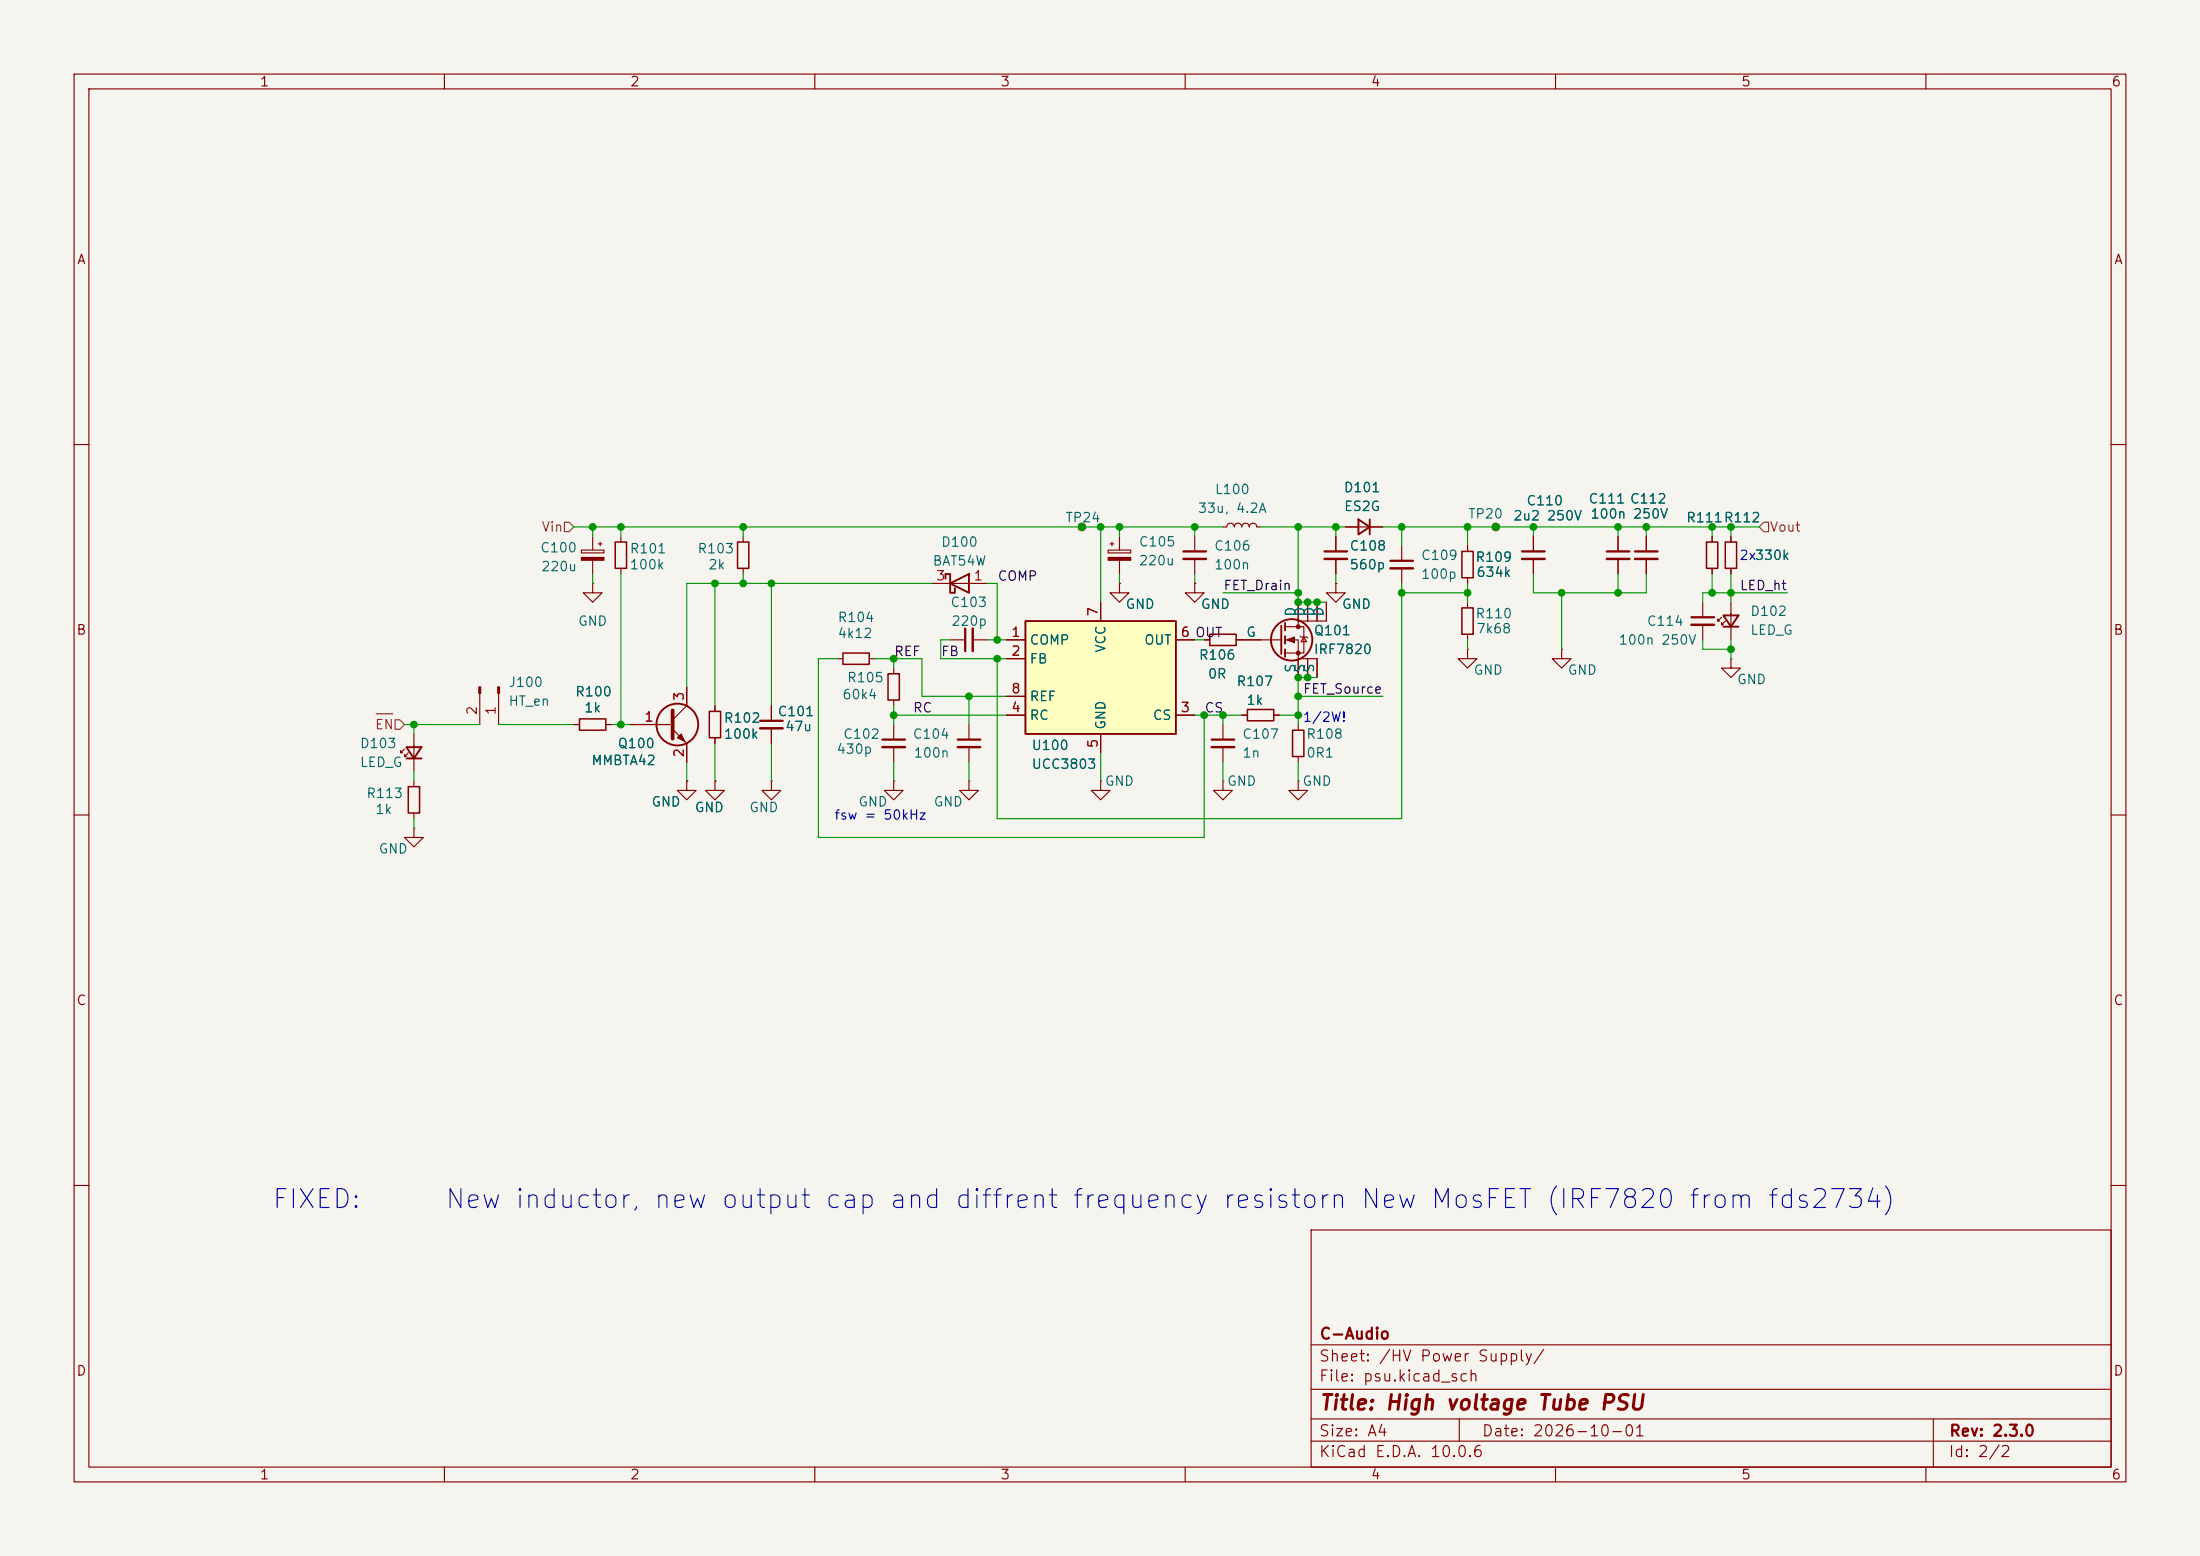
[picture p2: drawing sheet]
<svg xmlns="http://www.w3.org/2000/svg" width="297mm" height="210mm" viewBox="0 0 297 210" stroke-linecap="round" stroke-linejoin="round" font-family="sans-serif">
<path d="M0 0h297v210h-297z" fill="#f5f4ef" stroke="#f5f4ef" stroke-width=".14"/>
<g fill="none" stroke="#840000" stroke-width=".15">
<path d="M10 10h277v190h-277zM12 12h273v186h-273zM60 10v2M110 10v2M160 10v2M210 10v2M260 10v2M10 60h2M151.1 78.7v1.3h1.3l-1.3 1.3-1.2-1.3h1.2M151.1 78.7h.1M180.3 78.7v1.3h1.3l-1.3 1.3-1.2-1.3h1.2M180.3 78.7h.1"/>
<path d="M180.3 72.4v2M180.3 75.4v2.1M189.2 73.7v2M189.2 76.7v2M201.9 71.1h.1M207 72.4v2M207 75.4v2.1M218.4 72.4v2M218.4 75.4v2.1M222.2 72.4v2M222.2 75.4v2.1M285 60h2"/>
<path d="M55.9 99.1v5M165.1 97.8v2M175.3 97.8v.8M198.1 87.6v1.3h1.3l-1.3 1.3-1.3-1.3h1.3M198.1 87.6h.1M198.1 81.3v.7M198.1 85.6v.8M210.8 87.6v1.3h1.3l-1.3 1.3-1.3-1.3h1.3M210.8 87.6h.1M229.9 81.3v2M229.9 84.3v2.1M232.4 83.3l-.5 .5v-.2v.2h.3"/>
<path d="M232.9 83.8l-.5 .5v-.2v.2h.3M233.7 88.9v1.3h1.2l-1.2 1.2-1.3-1.2h1.3M233.7 88.9h.1M233.7 81.3v5.1M10 110h2M54.6 101.1l-.5 .5v-.3v.3h.3M55.1 101.6l-.5 .5v-.2v.2h.3M55.9 111.8v1.2h1.2l-1.2 1.3-1.3-1.3h1.3M55.9 111.8h.1M55.9 105.4v.8M55.9 109.7v.8M120.6 105.4v1.3h1.3l-1.3 1.3-1.2-1.3h1.2"/>
<path d="M120.6 105.4h.1M130.8 105.4v1.3h1.3l-1.3 1.3-1.3-1.3h1.3M130.8 105.4h.1M165.1 100.8v2.1M175.3 105.4v1.3h1.2l-1.2 1.3-1.3-1.3h1.3M175.3 105.4h.1M175.3 102.1v.8M285 110h2M10 160h2M177 166h108v32h-108zM285 160h2M60 198v2"/>
<path d="M110 198v2M160 198v2M177 194.5h108M177 191.5h108M177 187.5h108M177 181.5h108M197 191.5v3M210 198v2M260 198v2M261 191.5v6.5"/>
<circle cx="201.9" cy="71.1" r=".51"/>
</g>
<path d="M174.5 98.6h1.5v3.5h-1.5zM197.4 82h1.5v3.6h-1.5zM55.1 106.2h1.5v3.5h-1.5z" fill="none" stroke="#840000" stroke-width=".2"/>
<path d="M232.7 83.1h2l-1 1.5zM232.7 84.6h2M54.9 100.8h2l-1 1.6zM54.9 102.4h2" fill="none" stroke="#840000" stroke-width=".25"/>
<path d="M178.8 74.4h3.1M187.7 75.7h3.1M205.5 74.4h3M216.9 74.4h3.1M220.7 74.4h3.1M163.6 99.8h3M228.3 83.3h3.1" fill="none" stroke="#840000" stroke-width=".3"/>
<path d="M178.8 75.4h3.1M187.7 76.7h3.1M205.5 75.4h3M216.9 75.4h3.1M220.7 75.4h3.1M228.3 84.3h3.1M163.6 100.8h3" fill="none" stroke="#840000" stroke-width=".33"/>
<path d="M138.4 83.8h20.3v15.3h-20.3z" fill="#ffffc2"/>
<g fill="none" stroke="#840000" stroke-width=".25">
<path d="M127.6 78.1v-.6h.7v2.5h.6v-.6M128.3 78.7l2.5-1.2v2.5zM183.4 70.1l1.5 1-1.5 1zM184.9 70.1v2M138.4 83.8h20.3v15.3h-20.3zM173 84.5v3.8M173.5 84.1v1M173.5 85.9v1M173.5 87.6v1"/>
<circle cx="91.4" cy="97.8" r="2.82"/>
<circle cx="174.4" cy="86.4" r="2.79"/>
</g>
<g fill="none" stroke="#840000" stroke-width=".15">
<path d="M78.5 74.2h3v.4h-3zM80 78.7v1.3h1.3l-1.3 1.3-1.3-1.3h1.3M80 78.7h.1M80 72.4v1.8M80 75.6v1.9M80.8 73.4h.5M81 73.2v.5M83.8 72.4v.8M83.8 76.7v.8M100.3 72.4v.8M100.3 76.7v.8M125.7 78.7h7.6"/>
<path d="M146 71.1h.1M149.6 74.2h3.1v.4h-3.1zM149.9 73.4h.5M150.1 73.2v.5M151.1 78.7h.1M151.1 72.4v1.8M151.1 75.6v1.9M161.3 78.7v1.3h1.3l-1.3 1.3-1.3-1.3h1.3M161.3 78.7h.1M161.3 72.4v2M161.3 75.4v2.1M165.1 71.1h.5a.51 .51 0 0 1 .5-.5 .51 .51 0 0 1 .5 .5 .51 .51 0 0 1 .5-.5 .51 .51 0 0 1 .5 .5 .51 .51 0 0 1 .5-.5 .51 .51 0 0 1 .6 .5 .51 .51 0 0 1 .5-.5 .51 .51 0 0 1 .5 .5h.5"/>
<path d="M180.3 78.7h.1M180.3 72.4v2M180.3 75.4v2.1M181.6 71.1h5.1M198.1 73.7v.7M198.1 78v.7M207 72.4v2M207 75.4v2.1M218.4 72.4v2M218.4 75.4v2.1M222.2 72.4v2M222.2 75.4v2.1"/>
<path d="M231.1 72.4v.8M231.1 76.7v.8M233.7 72.4v.8M233.7 76.7v.8M64.8 93.6v4.2M67.3 93.6v4.2M77.5 97.8h.7M81.8 97.8h.7M85.1 97.8h5.7M90.8 98.4l1.9 1.9v2.6M92.7 92.7v2.6l-1.9 1.9M96.5 95.3v.7"/>
<path d="M96.5 99.6v.7M104.1 95.3v2M104.1 98.3v2M113 88.9h.8M117.3 88.9h.8M120.6 90.2v.7M120.6 94.5v.8M120.6 97.8v2M128.3 86.4h2M130.8 97.8v2M131.3 86.4h2M135.9 86.4h2.5"/>
<path d="M135.9 88.9h2.5M135.9 96.5h2.5M135.9 94h2.5M148.6 81.3v2.5M148.6 99.1v2.5M158.7 86.4h2.6M158.7 96.5h2.6M162.6 86.4h.7M166.9 86.4h6.1M167.6 96.5h.8M172 96.5h.7M173.5 84.6h2.5v3.5h-2.5"/>
<path d="M173.5 86.4h1.8v2.5M175.3 88.9h2.5v2.5M175.3 81.3v3.3M175.3 88.9v2.5M175.5 85.9l.1 .1h.8l.1 .1M176 86l.4 .6h-.8zM176.5 81.3v2.5M176.5 88.9v2.5M177.8 81.3v2.5M179.1 81.3v2.5h-3.8M92.7 105.4v1.3h1.3l-1.3 1.3-1.3-1.3h1.3M92.7 105.4h.1"/>
<path d="M96.5 105.4v1.3h1.3l-1.3 1.3-1.3-1.3h1.3M96.5 105.4h.1M104.1 105.4v1.3h1.3l-1.3 1.3-1.2-1.3h1.2M104.1 105.4h.1M120.6 100.8v2.1M130.8 100.8v2.1M148.6 105.4v1.3h1.3l-1.3 1.3-1.3-1.3h1.3M148.6 105.4h.1M165.1 105.4v1.3h1.3l-1.3 1.3-1.3-1.3h1.3M165.1 105.4h.1"/>
<circle cx="146.1" cy="71.1" r=".51"/>
</g>
<g fill="#840000" stroke="#840000" stroke-width=".15">
<path d="M149.6 75.2h3.1v.4h-3.1z"/>
<path d="M173.7 86.4l1.1-.4v.7z"/>
<path d="M78.5 75.2h3v.4h-3z"/>
<path d="M91.4 99.6l.5-.5 .6 1z"/>
<path d="M67.2 92.7h.2v.9h-.2z"/>
<path d="M64.6 92.7h.3v.9h-.3z"/>
<circle cx="175.3" cy="84.6" r=".25"/>
<circle cx="175.3" cy="88.1" r=".25"/>
</g>
<path d="M159.8 74.4h3M102.6 97.3h3.1M119.1 99.8h3.1M129.3 99.8h3M130.3 84.8v3.1" fill="none" stroke="#840000" stroke-width=".3"/>
<path d="M159.8 75.4h3M102.6 98.3h3.1M131.3 84.8v3.1M119.1 100.8h3.1M129.3 100.8h3" fill="none" stroke="#840000" stroke-width=".33"/>
<path d="M83.1 73.2h1.5v3.5h-1.5zM99.6 73.2h1.5v3.5h-1.5zM197.4 74.4h1.5v3.6h-1.5zM230.4 73.2h1.5v3.5h-1.5zM232.9 73.2h1.5v3.5h-1.5zM78.2 97h3.6v1.6h-3.6zM95.8 96h1.5v3.6h-1.5zM113.8 88.1h3.5v1.6h-3.5zM119.9 90.9h1.5v3.6h-1.5zM163.3 85.6h3.6v1.5h-3.6zM168.4 95.8h3.6v1.5h-3.6z" fill="none" stroke="#840000" stroke-width=".2"/>
<path d="M90.8 95.9v3.8" fill="none" stroke="#840000" stroke-width=".51"/>
<path d="M76.2 70.5h.6l.7 .6-.7 .7h-.6zM238.1 70.5h.7v1.3h-.7l-.6-.7zM50.8 96.3h2.2M53.3 97.2h.7l.6 .6-.6 .6h-.7z" fill="none" stroke="#725600" stroke-width=".15"/>
<g fill="none" stroke="#009600" stroke-width=".15">
<path d="M77.5 71.1h87.6M80 71.1v1.3M80 77.5v1.2M83.8 71.1v1.3M83.8 77.5v20.3M96.5 78.7v16.6M100.3 71.1v1.3M100.3 77.5v1.2M104.1 78.7v16.6M125.7 78.7h-33v14M133.3 78.7h1.3v7.7M148.6 71.1v10.2"/>
<path d="M151.1 71.1v1.3M151.1 77.5v1.2M161.3 71.1v1.3M161.3 77.5v1.2M170.2 71.1h11.4M175.3 71.1v10.2h3.8M180.3 71.1v1.3M180.3 77.5v1.2M186.7 71.1h50.8M189.2 78.7v31.8h-54.6v-21.6M189.2 71.1v2.6M198.1 71.1v2.6"/>
<path d="M198.1 78.7v2.6M207 77.5v2.5h15.2v-2.5M207 71.1v1.3M218.4 71.1v1.3M218.4 77.5v2.5M222.2 71.1v1.3M231.1 71.1v1.3M231.1 77.5v2.5M233.7 71.1v1.3M233.7 77.5v3.8M54.6 97.8h10.2M55.9 97.8v1.3"/>
<path d="M67.3 97.8h10.2M82.5 97.8h2.6M113 88.9h-2.5v24.1h52.1v-16.5M118.1 88.9h6.4v5.1h11.4M120.6 88.9v1.3M120.6 95.3v2.5M120.6 96.5h15.3M128.3 86.4h-1.3v2.5h8.9M130.8 94v3.8M133.3 86.4h2.6M161.3 96.5h6.3M161.3 86.4h1.3"/>
<path d="M165.1 80h10.2M165.1 96.5v1.3M172.7 96.5h2.6M175.3 94h11.4M177.8 91.4h-2.5v6.4M189.2 80h8.9M198.1 86.4v1.2M210.8 80v7.6M229.9 86.4v1.2h3.8M233.7 86.4v2.5M241.3 80h-11.4v1.3M55.9 104.1v1.3"/>
<path d="M55.9 110.5v1.3M92.7 102.9v2.5M96.5 100.3v5.1M104.1 100.3v5.1M120.6 102.9v2.5M130.8 102.9v2.5M148.6 101.6v3.8M165.1 102.9v2.5M175.3 102.9v2.5"/>
</g>
<g fill="#009600" stroke="#009600" stroke-width=".14">
<circle cx="55.9" cy="97.8" r=".46"/>
<circle cx="80" cy="71.1" r=".46"/>
<circle cx="83.8" cy="71.1" r=".46"/>
<circle cx="96.5" cy="78.7" r=".46"/>
<circle cx="100.3" cy="71.1" r=".46"/>
<circle cx="83.8" cy="97.8" r=".46"/>
<circle cx="175.3" cy="94" r=".46"/>
<circle cx="176.5" cy="91.4" r=".46"/>
<circle cx="175.3" cy="91.4" r=".46"/>
<circle cx="198.1" cy="71.1" r=".46"/>
<circle cx="201.9" cy="71.1" r=".46"/>
<circle cx="207" cy="71.1" r=".46"/>
<circle cx="180.3" cy="71.1" r=".46"/>
<circle cx="175.3" cy="71.1" r=".46"/>
<circle cx="189.2" cy="71.1" r=".46"/>
<circle cx="198.1" cy="80" r=".46"/>
<circle cx="210.8" cy="80" r=".46"/>
<circle cx="176.5" cy="81.3" r=".46"/>
<circle cx="177.8" cy="81.3" r=".46"/>
<circle cx="189.2" cy="80" r=".46"/>
<circle cx="175.3" cy="80" r=".46"/>
<circle cx="165.1" cy="96.5" r=".46"/>
<circle cx="162.6" cy="96.5" r=".46"/>
<circle cx="151.1" cy="71.1" r=".46"/>
<circle cx="148.6" cy="71.1" r=".46"/>
<circle cx="175.3" cy="81.3" r=".46"/>
<circle cx="175.3" cy="96.5" r=".46"/>
<circle cx="161.3" cy="71.1" r=".46"/>
<circle cx="222.2" cy="71.1" r=".46"/>
<circle cx="231.1" cy="71.1" r=".46"/>
<circle cx="233.7" cy="87.6" r=".46"/>
<circle cx="231.1" cy="80" r=".46"/>
<circle cx="218.4" cy="71.1" r=".46"/>
<circle cx="218.4" cy="80" r=".46"/>
<circle cx="233.7" cy="71.1" r=".46"/>
<circle cx="233.7" cy="80" r=".46"/>
<circle cx="134.6" cy="88.9" r=".46"/>
<circle cx="134.6" cy="86.4" r=".46"/>
<circle cx="146" cy="71.1" r=".46"/>
<circle cx="120.6" cy="88.9" r=".46"/>
<circle cx="104.1" cy="78.7" r=".46"/>
<circle cx="100.3" cy="78.7" r=".46"/>
<circle cx="130.8" cy="94" r=".46"/>
<circle cx="120.6" cy="96.5" r=".46"/>
</g>
<g font-size="2.5" fill="#0000c2">
<text x="36.6" y="163.7">FIXED:</text>
<text x="59.9" y="163.7">New inductor, new output cap and diffrent frequency resistorn New MosFET (IRF7820 from fds2734)</text>
</g>
<text font-size="2" fill="#840000" x="178" y="190.8">Title: High voltage Tube PSU</text>
<g font-size="1.5" fill="#840000">
<text x="178" y="184.1">Sheet: /HV Power Supply/</text>
<text x="178" y="181.1">C-Audio</text>
<text x="178" y="186.8">File: psu.kicad_sch</text>
<text x="178" y="197">KiCad E.D.A. 10.0.6</text>
<text x="178" y="194.2">Size: A4</text>
<text x="200" y="194.2">Date: 2026-10-01</text>
<text x="263" y="197">Id: 2/2</text>
<text x="263" y="194.2">Rev: 2.3.0</text>
</g>
<g font-size="1.3" fill="#840000">
<text x="35" y="12">1</text>
<text x="85" y="12">2</text>
<text x="135" y="12">3</text>
<text x="185" y="12">4</text>
<text x="235" y="12">5</text>
<text x="285" y="12">6</text>
<text x="10.3" y="36">A</text>
<text x="285.3" y="36">A</text>
<text x="10.2" y="86">B</text>
<text x="285.2" y="86">B</text>
<text x="10.2" y="136">C</text>
<text x="285.2" y="136">C</text>
<text x="10.2" y="186">D</text>
<text x="285.2" y="186">D</text>
<text x="35" y="200">1</text>
<text x="85" y="200">2</text>
<text x="135" y="200">3</text>
<text x="185" y="200">4</text>
<text x="235" y="200">5</text>
<text x="285" y="200">6</text>
</g>
<g font-size="1.3" fill="#006464">
<text x="143.7" y="70.8">TP24</text>
<text x="161.6" y="69.5">33u, 4.2A</text>
<text x="163.9" y="67">L100</text>
<text x="181.3" y="66.7">D101</text>
<text x="181.3" y="69.3">ES2G</text>
<text x="198.1" y="70.3">TP20</text>
<text x="204.2" y="70.6">2u2 250V</text>
<text x="206" y="68.5">C110</text>
<text x="214.4" y="68.3">C111 C112</text>
<text x="214.6" y="70.3">100n 250V</text>
<text x="227.5" y="70.8">R111R112</text>
<text x="72.8" y="74.9">C100</text>
<text x="73" y="77.4">220u</text>
<text x="84.9" y="77.2">100k</text>
<text x="84.9" y="75">R101</text>
<text x="94.1" y="75">R103</text>
<text x="95.5" y="77.2">2k</text>
<text x="125.8" y="76.7">BAT54W</text>
<text x="127" y="74.1">D100</text>
<text x="153.7" y="74.1">C105</text>
<text x="153.7" y="76.6">220u</text>
<text x="163.8" y="74.6">C106</text>
<text x="163.8" y="77.2">100n</text>
<text x="182.1" y="74.6">C108</text>
<text x="182.1" y="77.2">560p</text>
<text x="191.8" y="75.9">C109</text>
<text x="199.1" y="76.1">R109</text>
<text x="236.8" y="75.9">330k</text>
<text x="128.2" y="82.2">C103</text>
<text x="151.9" y="82.5">GND</text>
<text x="162" y="82.5">GND</text>
<text x="175.2" y="83.3" transform="rotate(-90 175.2 83.3)">D</text>
<text x="176.4" y="83.3" transform="rotate(-90 176.4 83.3)">D</text>
<text x="177.7" y="83.3" transform="rotate(-90 177.7 83.3)">D</text>
<text x="179" y="83.3" transform="rotate(-90 179 83.3)">D</text>
<text x="181.1" y="82.5">GND</text>
<text x="191.8" y="78.4">100p</text>
<text x="199.1" y="83.8">R110</text>
<text x="199.2" y="78.2">634k</text>
<text x="236.2" y="83.4">D102</text>
<text x="77.9" y="84.8">GND</text>
<text x="113" y="86.4">4k12</text>
<text x="113" y="84.3">R104</text>
<text x="128.3" y="84.8">220p</text>
<text x="138.9" y="87.3">COMP</text>
<text x="138.9" y="89.9">FB</text>
<text x="149.6" y="88.2" transform="rotate(-90 149.6 88.2)">VCC</text>
<text x="154.4" y="87.3">OUT</text>
<text x="161.8" y="89.4">R106</text>
<text x="168.1" y="86.3">G</text>
<text x="177.3" y="86.1">Q101</text>
<text x="177.3" y="88.6">IRF7820</text>
<text x="199.2" y="85.8">7k68</text>
<text x="218.4" y="87.3">100n 250V</text>
<text x="222.2" y="84.8">C114</text>
<text x="236.2" y="86">LED_G</text>
<text x="68.6" y="93">J100</text>
<text x="68.6" y="95.6">HT_en</text>
<text x="77.6" y="94.3">R100</text>
<text x="113.6" y="94.7">60k4</text>
<text x="114.3" y="92.4">R105</text>
<text x="138.9" y="94.9">REF</text>
<text x="163" y="91.9">0R</text>
<text x="166.8" y="92.9">R107</text>
<text x="168.2" y="95.5">1k</text>
<text x="175.2" y="90.9" transform="rotate(-90 175.2 90.9)">S</text>
<text x="176.4" y="90.9" transform="rotate(-90 176.4 90.9)">S</text>
<text x="177.7" y="90.9" transform="rotate(-90 177.7 90.9)">S</text>
<text x="198.9" y="91.4">GND</text>
<text x="211.6" y="91.4">GND</text>
<text x="234.4" y="92.7">GND</text>
<text x="48.5" y="101.3">D103</text>
<text x="78.8" y="96.5">1k</text>
<text x="83.3" y="101.3">Q100</text>
<text x="97.6" y="100">100k</text>
<text x="97.6" y="97.9">R102</text>
<text x="104.9" y="97">C101</text>
<text x="105.9" y="99">47u</text>
<text x="113.7" y="100">C102</text>
<text x="123.1" y="100">C104</text>
<text x="138.9" y="97.5">RC</text>
<text x="139.2" y="101.5">U100</text>
<text x="149.6" y="98.6" transform="rotate(-90 149.6 98.6)">GND</text>
<text x="155.5" y="97.5">CS</text>
<text x="167.6" y="100">C107</text>
<text x="176.3" y="100">R108</text>
<text x="48.5" y="103.8">LED_G</text>
<text x="79.7" y="103.6">MMBTA42</text>
<text x="112.8" y="102.1">430p</text>
<text x="123.3" y="102.6">100n</text>
<text x="139.2" y="104.1">UCC3803</text>
<text x="149.1" y="106.4">GND</text>
<text x="165.6" y="106.4">GND</text>
<text x="167.6" y="102.6">1n</text>
<text x="175.7" y="106.4">GND</text>
<text x="176.3" y="102.6">0R1</text>
<text x="49.4" y="108">R113</text>
<text x="50.6" y="110.2">1k</text>
<text x="87.9" y="109.2">GND</text>
<text x="93.7" y="109.9">GND</text>
<text x="101.1" y="109.9">GND</text>
<text x="115.8" y="109.2">GND</text>
<text x="126" y="109.2">GND</text>
<text x="51" y="115.5">GND</text>
</g>
<g font-size="1.3" fill="#725600">
<text x="73" y="72.1">Vin</text>
<text x="238.8" y="72.1">Vout</text>
<text x="50.5" y="98.8">EN</text>
</g>
<g font-size="1.3" fill="#0000c2">
<text x="234.7" y="75.9">2x330k</text>
<text x="175.8" y="97.7">1/2W!</text>
<text x="112.5" y="110.9">fsw = 50kHz</text>
</g>
<g font-size="1.3" fill="#a90000">
<text x="126.3" y="78.7">3</text>
<text x="131.3" y="78.7">1</text>
<text x="148.5" y="83.3" transform="rotate(-90 148.5 83.3)">7</text>
<text x="136.4" y="86.3">1</text>
<text x="136.4" y="88.8">2</text>
<text x="159.3" y="86.3">6 OUT</text>
<text x="159.3" y="86.3">6</text>
<text x="92.6" y="94.7" transform="rotate(-90 92.6 94.7)">3</text>
<text x="136.4" y="93.9">8</text>
<text x="64.7" y="96.6" transform="rotate(-90 64.7 96.6)">2</text>
<text x="67.2" y="96.6" transform="rotate(-90 67.2 96.6)">1</text>
<text x="86.9" y="97.7">1</text>
<text x="136.4" y="96.4">4</text>
<text x="148.5" y="101.1" transform="rotate(-90 148.5 101.1)">5</text>
<text x="159.3" y="96.4">3</text>
<text x="92.6" y="102.3" transform="rotate(-90 92.6 102.3)">2</text>
</g>
<g font-size="1.3" fill="#0f0f0f">
<text x="134.6" y="78.7">COMP</text>
<text x="165.1" y="80">FET_Drain</text>
<text x="234.8" y="80">LED_ht</text>
<text x="120.6" y="88.9">REF</text>
<text x="127" y="88.9">FB</text>
<text x="175.8" y="93.9">FET_Source</text>
<text x="123.2" y="96.5">RC</text>
<text x="162.5" y="96.5">CS</text>
</g>
</svg>
